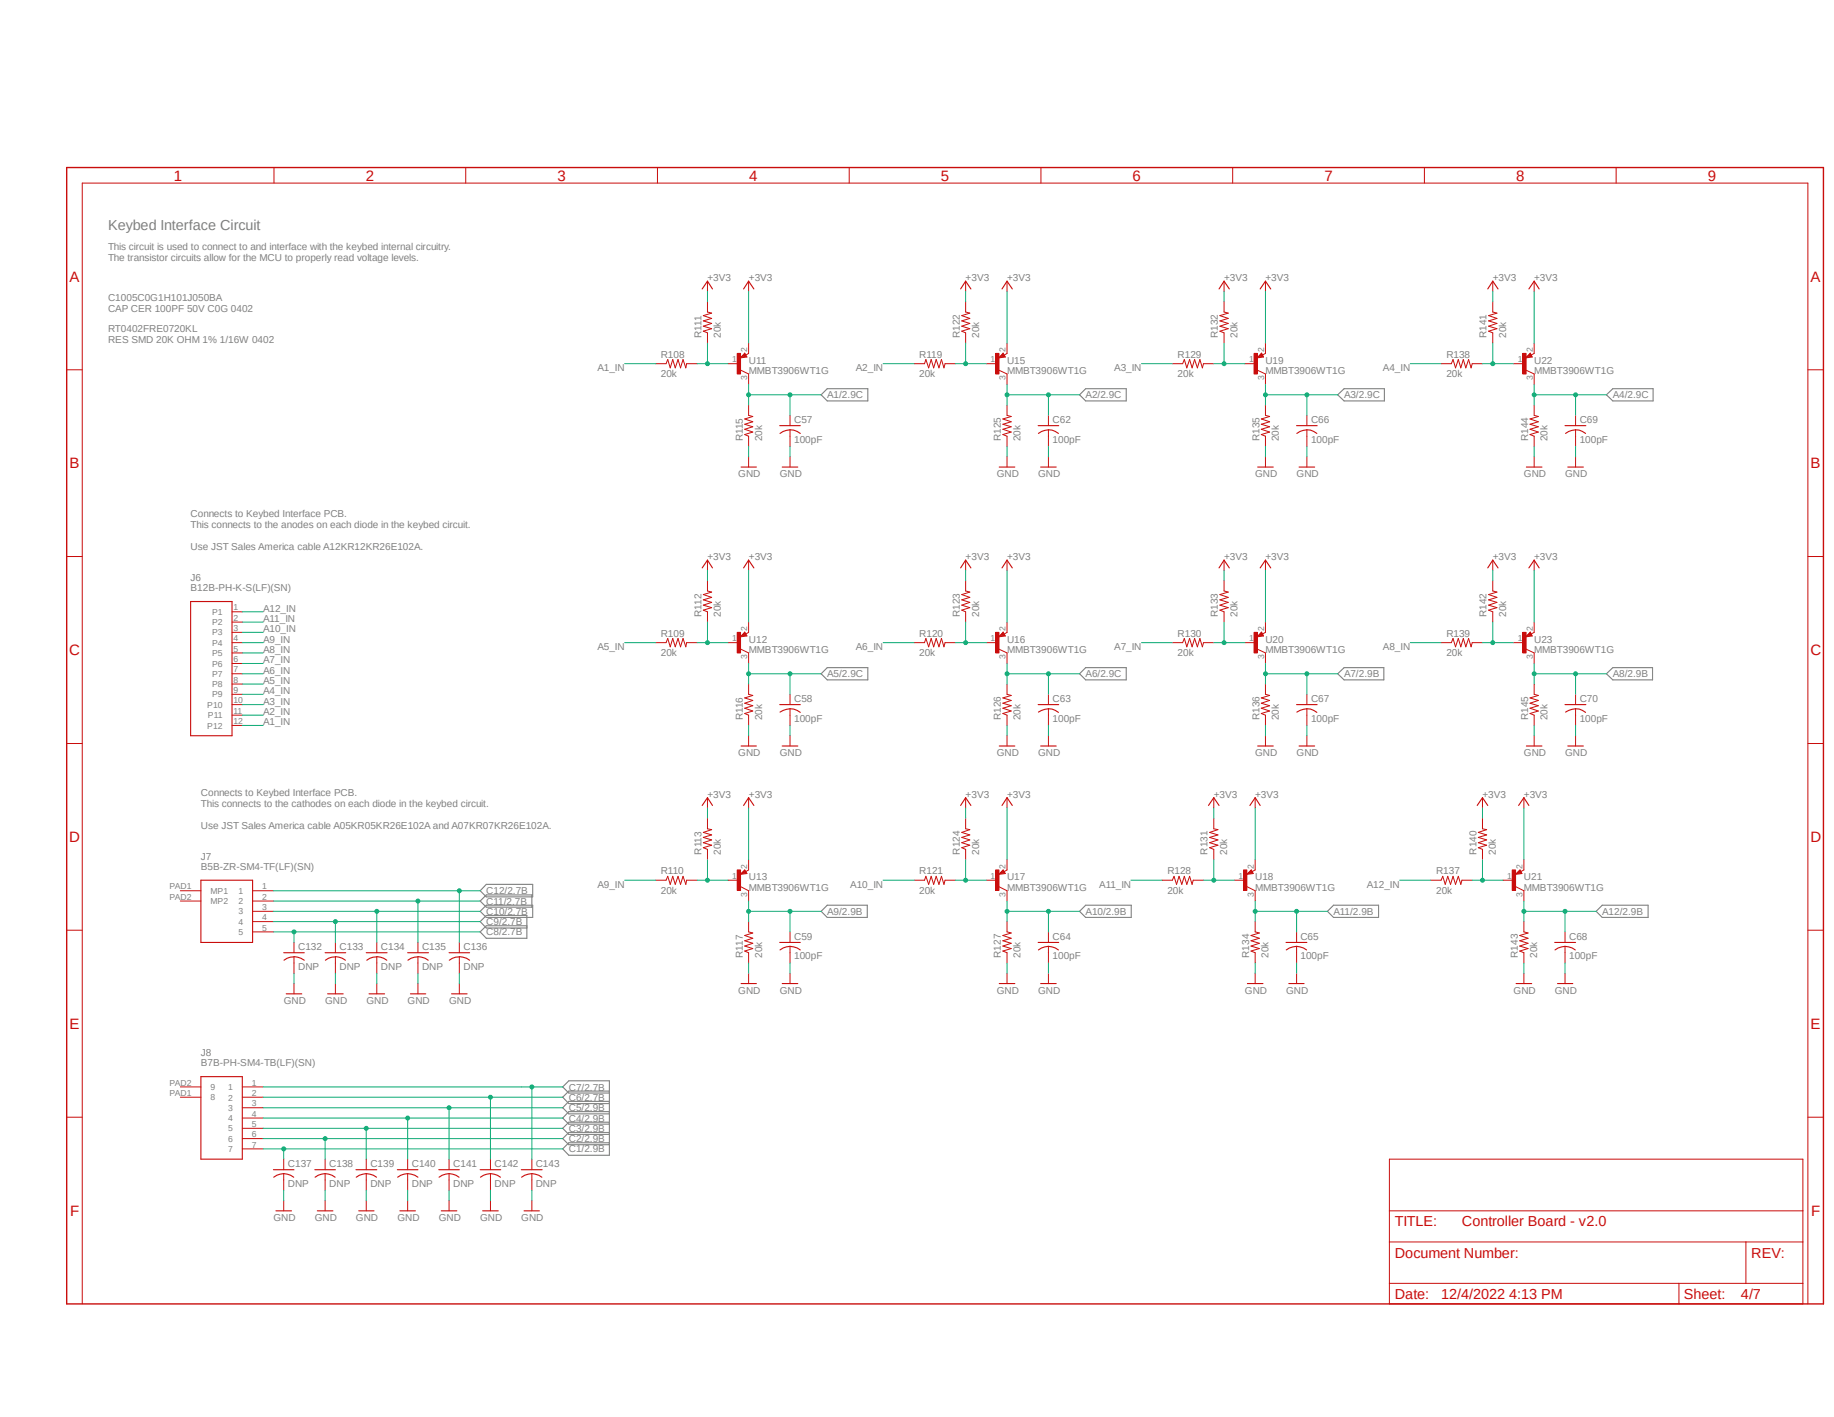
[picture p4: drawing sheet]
<svg xmlns="http://www.w3.org/2000/svg" width="279mm" height="216mm" viewBox="0 0 279 216" stroke-linecap="round" stroke-linejoin="round" font-family="sans-serif">
<path d="M9.8 25.3l268.2 173.8M278 25.3l-268.2 173.8" fill="none" stroke="#fff" stroke-width=".15"/>
<g fill="none" stroke="#808080" stroke-width=".17">
<path d="M125.1 60.2l.9-1h6.2v1.9h-6.2zM164.5 60.2l.9-1h6.2v1.9h-6.2zM203.8 60.2l1-1h6.1v1.9h-6.1zM244.7 60.2l1-1h6.1v1.9h-6.1zM125.1 102.7l.9-1h6.2v1.9h-6.2zM164.5 102.7l.9-1h6.2v1.9h-6.2zM203.8 102.7l1-1h6v1.9h-6zM244.7 102.7l1-1h6.1v1.9h-6.1zM73.2 138.9l.9-1h7.1v1.9h-7.1zM74.1 134.7h7.1v2h-7.1l-.9-1zM74.1 136.4h6.9v1.8h-6.9l-.9-.9zM125.1 138.9l.9-1h6.1v1.9h-6.1z"/>
<path d="M164.5 138.9l.9-1h6.9v1.9h-6.9zM202.2 138.9l1-1h6.8v1.9h-6.8zM243.2 138.9l.9-1h7v1.9h-7zM80.3 141.1h-6.2l-.9 .9 .9 1h6.2v-3.5h-6.2l-.9 .9 .9 1h6.2M92.8 166.5h-6.1l-1-.9 1-.9h6.1v11.3h-6.1l-1-1 1-.9h6.1M92.8 172.6h-6.1l-1 .9 1 .9h6.1M92.8 171h-6.1l-1 .9 1 .9h6.1M92.8 169.4h-6.1l-1 .9 1 1h6.1M92.8 167.8h-6.1l-1 1 1 .9h6.1M92.8 166.2h-6.1l-1 1 1 .9h6.1"/>
</g>
<path d="M10.2 25.5h267.6v173.2h-267.6z" fill="none" stroke="#c90d0c" stroke-width=".21"/>
<g fill="none" stroke="#c90d0c" stroke-width=".15">
<path d="M41.7 25.5v2.4M71 25.5v2.4M100.2 25.5v2.4M129.4 25.5v2.4M158.6 25.5v2.4M187.8 25.5v2.4M217 25.5v2.4M246.2 25.5v2.4M10.2 56.3h2.3M232.5 56.4l1.2 .6M233.1 53.8l.3 .6-.9 .1zM233.7 53.8l-.4 .3"/>
<path d="M275.4 56.3h2.4M10.2 84.8h2.3M275.4 84.8h2.4M10.2 113.3h2.3M275.4 113.3h2.4M10.2 141.7h2.3M275.4 141.7h2.4M10.2 170.2h2.3M211.7 176.6h63v22.1h-63zM275.4 170.2h2.4M12.5 198.7v-170.8h262.9v170.8M211.7 189.2h63"/>
<path d="M211.7 195.5h63M211.7 184.5h63M255.8 195.5v3.2M266 189.2v6.3"/>
</g>
<path d="M233.1 54.2h-.3l.3-.1 .2 .2-.7 .1 .5-.5 .2 .4" fill="none" stroke="#c90d0c" stroke-width=".17"/>
<path d="M232 53.8h.5v3.2h-.5z" fill-rule="evenodd" fill="#c90d0c"/>
<g fill="none" stroke="#c90d0c" stroke-width=".15">
<path d="M112.8 56.4l1.2 .6M113.5 53.8l.3 .6-1 .1zM114 53.8l-.4 .3M219.5 55.4h1.6l.3-.6 .3 1.2 .5-1.2 .3 1.2 .4-1.2 .4 1.2 .4-1.2 .4 1.2 .2-.6h1.5M227.4 46v1.5l.6 .2-1.2 .4 1.2 .4-1.2 .4 1.2 .4-1.2 .4 1.2 .4-1.2 .4 .6 .2v1.6M227.4 42.8v1.6M230.5 55.4h1.7M232 53.8h.5v3.2h-.5zM233.7 42.8v1.6M233.7 52.3v1.5M233.7 57v1.6M233.7 61.7v1.6l.7 .2-1.3 .3 1.3 .5-1.3 .3 1.3 .4-1.3 .4 1.3 .4-1.3 .4 .6 .3v1.5"/>
<path d="M233.7 69.6v1.6M240 63.3v1.6M240 65.5v2.5M240 69.6v1.6M27.5 135.7h3.1M27.5 137.3h3.1M38.5 135.7h3.2M38.5 137.3h3.2M38.5 138.9h3.2M38.5 140.4h3.2M38.5 142h3.2M27.5 165.6h3.1"/>
<path d="M27.5 167.2h3.1M36.9 165.6h3.2M36.9 167.2h3.2M36.9 168.8h3.2M36.9 170.3h3.2M36.9 171.9h3.2M36.9 173.5h3.2M36.9 175h3.2"/>
</g>
<path d="M113.5 54.2h-.3l.3-.1 .1 .2-.7 .1 .6-.5 .2 .4M226.7 44l.7-1.2 .8 1.2M232.9 44l.8-1.2 .8 1.2M232.5 71.2h2.4M238.4 64.9h3.2M238.5 66a2.39 2.39 0 0 1 3.1 0M238.8 71.2h2.4M30.6 134.1h7.9v9.5h-7.9zM30.6 164h6.3v12.6h-6.3z" fill="none" stroke="#c90d0c" stroke-width=".17"/>
<path d="M112.3 53.8h.5v3.2h-.5z" fill-rule="evenodd" fill="#c90d0c"/>
<g fill="none" stroke="#c90d0c" stroke-width=".15">
<path d="M99.9 55.4h1.6l.2-.6 .4 1.2 .4-1.2 .4 1.2 .4-1.2 .4 1.2 .4-1.2 .4 1.2 .1-.6h1.6M107.8 46v1.5l.6 .2-1.3 .4 1.3 .4-1.3 .4 1.3 .4-1.3 .4 1.3 .4-1.3 .4 .7 .2v1.6M107.8 42.8v1.6M110.9 55.4h1.6M112.3 53.8h.5v3.2h-.5zM114 42.8v1.6M114 52.3v1.5M114 57v1.6M152.1 56.4l1.3 .6M152.8 53.8l.4 .6-1 .1zM153.4 53.8l-.4 .3M114 61.7v1.6l.7 .2-1.2 .3 1.2 .5-1.2 .3 1.2 .4-1.2 .4 1.2 .4-1.2 .4 .5 .3v1.5"/>
<path d="M114 69.6v1.6M120.4 63.3v1.6M120.4 65.5v2.5M120.4 69.6v1.6"/>
</g>
<path d="M107 44l.8-1.2 .7 1.2M113.3 44l.7-1.2 .9 1.2M152.8 54.2h-.2l.2-.1 .2 .2-.7 .1 .5-.5 .2 .4M112.9 71.2h2.3M118.8 64.9h3.1M118.8 66a2.44 2.44 0 0 1 3.1 0M119.2 71.2h2.3" fill="none" stroke="#c90d0c" stroke-width=".17"/>
<path d="M151.7 53.8h.5v3.2h-.5z" fill-rule="evenodd" fill="#c90d0c"/>
<g fill="none" stroke="#c90d0c" stroke-width=".15">
<path d="M139.3 55.4h1.5l.3-.6 .4 1.2 .4-1.2 .3 1.2 .4-1.2 .4 1.2 .4-1.2 .4 1.2 .2-.6h1.5M147.1 46v1.5l.6 .2-1.2 .4 1.2 .4-1.2 .4 1.2 .4-1.2 .4 1.2 .4-1.2 .4 .6 .2v1.6M147.1 42.8v1.6M150.3 55.4h1.5M151.7 53.8h.5v3.2h-.5zM153.4 42.8v1.6M153.4 52.3v1.5M153.4 57v1.6M191.5 56.4l1.3 .6M192.2 53.8l.3 .6-1 .1zM192.8 53.8l-.5 .3M153.4 61.7v1.6l.7 .2-1.3 .3 1.3 .5-1.3 .3 1.3 .4-1.3 .4 1.3 .4-1.3 .4 .6 .3v1.5"/>
<path d="M153.4 69.6v1.6M159.7 63.3v1.6M159.7 65.5v2.5M159.7 69.6v1.6"/>
</g>
<path d="M146.3 44l.8-1.2 .8 1.2M152.7 44l.7-1.2 .8 1.2M192.2 54.2h-.3l.3-.1 .1 .2-.6 .1 .5-.5 .2 .4M152.2 71.2h2.4M158.2 64.9h3.1M158.2 66a2.39 2.39 0 0 1 3 0M158.5 71.2h2.4" fill="none" stroke="#c90d0c" stroke-width=".17"/>
<path d="M191.1 53.8h.5v3.2h-.5z" fill-rule="evenodd" fill="#c90d0c"/>
<g fill="none" stroke="#c90d0c" stroke-width=".15">
<path d="M178.6 55.4h1.6l.2-.6 .4 1.2 .4-1.2 .4 1.2 .4-1.2 .4 1.2 .4-1.2 .4 1.2 .1-.6h1.6M186.5 46v1.5l.6 .2-1.3 .4 1.3 .4-1.3 .4 1.3 .4-1.3 .4 1.3 .4-1.3 .4 .7 .2v1.6M186.5 42.8v1.6M189.7 55.4h1.5M191.1 53.8h.5v3.2h-.5zM192.8 42.8v1.6M192.8 52.3v1.5M192.8 57v1.6M192.8 61.7v1.6l.6 .2-1.2 .3 1.2 .5-1.2 .3 1.2 .4-1.2 .4 1.2 .4-1.2 .4 .6 .3v1.5M192.8 69.6v1.6M199.1 63.3v1.6M199.1 65.5v2.5"/>
<path d="M199.1 69.6v1.6M112.8 98.9l1.2 .6M113.5 96.3l.3 .6-1 .1zM114 96.4l-.4 .2"/>
</g>
<path d="M185.7 44l.8-1.2 .8 1.2M192 44l.8-1.2 .8 1.2M191.6 71.2h2.4M197.5 64.9h3.2M197.6 66a2.39 2.39 0 0 1 3 0M197.9 71.2h2.4M113.5 96.7h-.3l.3-.1 .1 .2-.7 .1 .6-.5 .2 .4" fill="none" stroke="#c90d0c" stroke-width=".17"/>
<path d="M112.3 96.4h.5v3.1h-.5z" fill-rule="evenodd" fill="#c90d0c"/>
<g fill="none" stroke="#c90d0c" stroke-width=".15">
<path d="M99.9 97.9h1.6l.2-.6 .4 1.3 .4-1.3 .4 1.3 .4-1.3 .4 1.3 .4-1.3 .4 1.3 .1-.7h1.6M107.8 88.5v1.5l.6 .2-1.3 .4 1.3 .4-1.3 .4 1.3 .4-1.3 .4 1.3 .4-1.3 .4 .7 .2v1.6M107.8 85.3v1.6M110.9 97.9h1.6M112.3 96.4h.5v3.1h-.5zM114 85.3v1.6M114 94.8v1.6M114 99.5v1.6M152.1 98.9l1.3 .6M152.8 96.3l.4 .6-1 .1zM153.4 96.4l-.4 .2M114 104.2v1.6l.7 .2-1.2 .3 1.2 .4-1.2 .4 1.2 .4-1.2 .4 1.2 .4-1.2 .4 .5 .3v1.5"/>
<path d="M114 112.1v1.6M120.4 105.8v1.6M120.4 108v2.5M120.4 112.1v1.6"/>
</g>
<path d="M107 86.5l.8-1.2 .7 1.2M113.3 86.5l.7-1.2 .9 1.2M152.8 96.7h-.2l.2-.1 .2 .2-.7 .1 .5-.5 .2 .4M112.9 113.7h2.3M118.8 107.4h3.1M118.8 108.5a2.52 2.52 0 0 1 3.1 0M119.2 113.7h2.3" fill="none" stroke="#c90d0c" stroke-width=".17"/>
<path d="M151.7 96.4h.5v3.1h-.5z" fill-rule="evenodd" fill="#c90d0c"/>
<g fill="none" stroke="#c90d0c" stroke-width=".15">
<path d="M139.3 97.9h1.5l.3-.6 .4 1.3 .4-1.3 .3 1.3 .4-1.3 .4 1.3 .4-1.3 .4 1.3 .2-.7h1.5M147.1 88.5v1.5l.6 .2-1.2 .4 1.2 .4-1.2 .4 1.2 .4-1.2 .4 1.2 .4-1.2 .4 .6 .2v1.6M147.1 85.3v1.6M150.3 97.9h1.5M151.7 96.4h.5v3.1h-.5zM153.4 85.3v1.6M153.4 94.8v1.6M153.4 99.5v1.6M191.5 98.9l1.3 .6M192.2 96.3l.3 .6-1 .1zM192.8 96.4l-.5 .2M153.4 104.2v1.6l.7 .2-1.3 .3 1.3 .4-1.3 .4 1.3 .4-1.3 .4 1.3 .4-1.3 .4 .6 .3v1.5"/>
<path d="M153.4 112.1v1.6M159.7 105.8v1.6M159.7 108v2.5M159.7 112.1v1.6"/>
</g>
<path d="M146.3 86.5l.8-1.2 .8 1.2M152.7 86.5l.7-1.2 .8 1.2M192.2 96.7h-.3l.3-.1 .1 .2-.6 .1 .5-.5 .2 .4M152.2 113.7h2.4M158.2 107.4h3.1M158.2 108.5a2.46 2.46 0 0 1 3 0M158.5 113.7h2.4" fill="none" stroke="#c90d0c" stroke-width=".17"/>
<path d="M191.1 96.4h.5v3.1h-.5z" fill-rule="evenodd" fill="#c90d0c"/>
<g fill="none" stroke="#c90d0c" stroke-width=".15">
<path d="M178.6 97.9h1.6l.2-.6 .4 1.3 .4-1.3 .4 1.3 .4-1.3 .4 1.3 .4-1.3 .4 1.3 .1-.7h1.6M186.5 88.5v1.5l.6 .2-1.3 .4 1.3 .4-1.3 .4 1.3 .4-1.3 .4 1.3 .4-1.3 .4 .7 .2v1.6M186.5 85.3v1.6M189.7 97.9h1.5M191.1 96.4h.5v3.1h-.5zM192.8 85.3v1.6M192.8 94.8v1.6M192.8 99.5v1.6M232.5 98.9l1.2 .6M233.1 96.3l.3 .6-.9 .1zM233.7 96.4l-.4 .2M192.8 104.2v1.6l.6 .2-1.2 .3 1.2 .4-1.2 .4 1.2 .4-1.2 .4 1.2 .4-1.2 .4 .6 .3v1.5"/>
<path d="M192.8 112.1v1.6M199.1 105.8v1.6M199.1 108v2.5M199.1 112.1v1.6"/>
</g>
<path d="M185.7 86.5l.8-1.2 .8 1.2M192 86.5l.8-1.2 .8 1.2M233.1 96.7h-.3l.3-.1 .2 .2-.7 .1 .5-.5 .2 .4M191.6 113.7h2.4M197.5 107.4h3.2M197.6 108.5a2.46 2.46 0 0 1 3 0M197.9 113.7h2.4" fill="none" stroke="#c90d0c" stroke-width=".17"/>
<path d="M232 96.4h.5v3.1h-.5z" fill-rule="evenodd" fill="#c90d0c"/>
<g fill="none" stroke="#c90d0c" stroke-width=".15">
<path d="M219.5 97.9h1.6l.3-.6 .3 1.3 .5-1.3 .3 1.3 .4-1.3 .4 1.3 .4-1.3 .4 1.3 .2-.7h1.5M227.4 88.5v1.5l.6 .2-1.2 .4 1.2 .4-1.2 .4 1.2 .4-1.2 .4 1.2 .4-1.2 .4 .6 .2v1.6M227.4 85.3v1.6M230.5 97.9h1.7M232 96.4h.5v3.1h-.5zM233.7 85.3v1.6M233.7 94.8v1.6M233.7 99.5v1.6M233.7 104.2v1.6l.7 .2-1.3 .3 1.3 .4-1.3 .4 1.3 .4-1.3 .4 1.3 .4-1.3 .4 .6 .3v1.5M233.7 112.1v1.6M240 105.8v1.6M240 108v2.5"/>
<path d="M240 112.1v1.6M112.8 135.1l1.2 .6M113.5 132.5l.3 .6-1 .1zM114 132.5l-.4 .3"/>
</g>
<path d="M226.7 86.5l.7-1.2 .8 1.2M232.9 86.5l.8-1.2 .8 1.2M232.5 113.7h2.4M238.4 107.4h3.2M238.5 108.5a2.46 2.46 0 0 1 3.1 0M238.8 113.7h2.4M113.5 133h-.3l.3-.2 .1 .2-.7 .1 .6-.5 .2 .4" fill="none" stroke="#c90d0c" stroke-width=".17"/>
<path d="M112.3 132.5h.5v3.2h-.5z" fill-rule="evenodd" fill="#c90d0c"/>
<g fill="none" stroke="#c90d0c" stroke-width=".15">
<path d="M99.9 134.1h1.6l.2-.6 .4 1.2 .4-1.2 .4 1.2 .4-1.2 .4 1.2 .4-1.2 .4 1.2 .1-.6h1.6M107.8 124.7v1.6l.6 .1-1.3 .4 1.3 .4-1.3 .4 1.3 .4-1.3 .4 1.3 .4-1.3 .4 .7 .2v1.6M107.8 121.5v1.6M110.9 134.1h1.6M112.3 132.5h.5v3.2h-.5zM114 121.5v1.6M114 131v1.5M114 135.7v1.6M152.1 135.1l1.3 .6M152.8 132.5l.4 .6-1 .1zM153.4 132.5l-.4 .3M114 140.4v1.6l.7 .2-1.2 .3 1.2 .5-1.2 .3 1.2 .4-1.2 .4 1.2 .4-1.2 .4 .5 .3v1.5"/>
<path d="M114 148.3v1.6M120.4 142v1.6M120.4 144.2v2.5M120.4 148.3v1.6"/>
</g>
<path d="M107 122.7l.8-1.2 .7 1.2M113.3 122.7l.7-1.2 .9 1.2M152.8 133h-.2l.2-.2 .2 .2-.7 .1 .5-.5 .2 .4M112.9 149.9h2.3M118.8 143.6h3.1M118.8 144.7a2.44 2.44 0 0 1 3.1 0M119.2 149.9h2.3" fill="none" stroke="#c90d0c" stroke-width=".17"/>
<path d="M151.7 132.5h.5v3.2h-.5z" fill-rule="evenodd" fill="#c90d0c"/>
<g fill="none" stroke="#c90d0c" stroke-width=".15">
<path d="M139.3 134.1h1.5l.3-.6 .4 1.2 .4-1.2 .3 1.2 .4-1.2 .4 1.2 .4-1.2 .4 1.2 .2-.6h1.5M147.1 124.7v1.6l.6 .1-1.2 .4 1.2 .4-1.2 .4 1.2 .4-1.2 .4 1.2 .4-1.2 .4 .6 .2v1.6M147.1 121.5v1.6M150.3 134.1h1.5M151.7 132.5h.5v3.2h-.5zM153.4 121.5v1.6M153.4 131v1.5M153.4 135.7v1.6M189.9 135.1l1.3 .6M190.6 132.5l.3 .6-1 .1zM191.2 132.5l-.4 .3M153.4 140.4v1.6l.7 .2-1.3 .3 1.3 .5-1.3 .3 1.3 .4-1.3 .4 1.3 .4-1.3 .4 .6 .3v1.5"/>
<path d="M153.4 148.3v1.6M159.7 142v1.6M159.7 144.2v2.5M159.7 148.3v1.6"/>
</g>
<path d="M146.3 122.7l.8-1.2 .8 1.2M152.7 122.7l.7-1.2 .8 1.2M190.6 133h-.3l.3-.2 .2 .2-.7 .1 .5-.5 .2 .4M152.2 149.9h2.4M158.2 143.6h3.1M158.2 144.7a2.39 2.39 0 0 1 3 0M158.5 149.9h2.4" fill="none" stroke="#c90d0c" stroke-width=".17"/>
<path d="M189.4 132.5h.5v3.2h-.5z" fill-rule="evenodd" fill="#c90d0c"/>
<g fill="none" stroke="#c90d0c" stroke-width=".15">
<path d="M177 134.1h1.6l.3-.6 .3 1.2 .4-1.2 .4 1.2 .4-1.2 .4 1.2 .4-1.2 .4 1.2 .2-.6h1.5M184.9 124.7v1.6l.6 .1-1.2 .4 1.2 .4-1.2 .4 1.2 .4-1.2 .4 1.2 .4-1.2 .4 .6 .2v1.6M184.9 121.5v1.6M188 134.1h1.7M189.4 132.5h.5v3.2h-.5zM191.2 121.5v1.6M191.2 131v1.5M191.2 135.7v1.6M230.9 135.1l1.3 .6M231.6 132.5l.3 .6-1 .1zM232.2 132.5l-.5 .3M191.2 140.4v1.6l.7 .2-1.3 .3 1.3 .5-1.3 .3 1.3 .4-1.3 .4 1.3 .4-1.3 .4 .6 .3v1.5"/>
<path d="M191.2 148.3v1.6M197.5 142v1.6M197.5 144.2v2.5M197.5 148.3v1.6"/>
</g>
<path d="M184.1 122.7l.8-1.2 .8 1.2M190.4 122.7l.8-1.2 .8 1.2M231.5 133h-.2l.2-.2 .2 .2-.6 .1 .4-.5 .2 .4M190 149.9h2.4M195.9 143.6h3.2M196 144.7a2.44 2.44 0 0 1 3.1 0M196.3 149.9h2.4" fill="none" stroke="#c90d0c" stroke-width=".17"/>
<path d="M230.4 132.5h.5v3.2h-.5z" fill-rule="evenodd" fill="#c90d0c"/>
<g fill="none" stroke="#c90d0c" stroke-width=".15">
<path d="M35.3 93.2h1.6M35.3 94.8h1.6M35.3 96.4h1.6M35.3 97.9h1.6M35.3 99.5h1.6M35.3 101.1h1.6M35.3 102.7h1.6M35.3 104.2h1.6M35.3 105.8h1.6M35.3 107.4h1.6M35.3 109h1.6M35.3 110.5h1.6"/>
<path d="M218 134.1h1.5l.3-.6 .4 1.2 .4-1.2 .4 1.2 .4-1.2 .3 1.2 .5-1.2 .3 1.2 .2-.6h1.6M225.8 124.7v1.6l.7 .1-1.3 .4 1.3 .4-1.3 .4 1.3 .4-1.3 .4 1.3 .4-1.3 .4 .6 .2v1.6M225.8 121.5v1.6M229 134.1h1.5M230.4 132.5h.5v3.2h-.5zM232.2 121.5v1.6M232.2 131v1.5M232.2 135.7v1.6M44.8 143.6v1.6M44.8 145.8v2.5M44.8 149.9v1.5M51.1 143.6v1.6"/>
<path d="M51.1 145.8v2.5M51.1 149.9v1.5M57.4 143.6v1.6M57.4 145.8v2.5M57.4 149.9v1.5M63.7 143.6v1.6M63.7 145.8v2.5M63.7 149.9v1.5M70 143.6v1.6M70 145.8v2.5M70 149.9v1.5M232.2 140.4v1.6l.6 .2-1.3 .3 1.3 .5-1.3 .3 1.3 .4-1.3 .4 1.3 .4-1.3 .4 .7 .3v1.5"/>
<path d="M232.2 148.3v1.6M238.4 142v1.6M238.4 144.2v2.5M238.4 148.3v1.6M43.2 176.6v1.6M43.2 178.8v2.6M49.5 176.6v1.6M49.5 178.8v2.6M55.8 176.6v1.6M55.8 178.8v2.6M62.1 176.6v1.6M62.1 178.8v2.6"/>
<path d="M68.4 176.6v1.6M68.4 178.8v2.6M74.7 176.6v1.6M74.7 178.8v2.6M81 176.6v1.6M81 178.8v2.6M43.2 182.9v1.6M49.5 182.9v1.6M55.8 182.9v1.6M62.1 182.9v1.6M68.4 182.9v1.6M74.7 182.9v1.6"/>
<path d="M81 182.9v1.6"/>
</g>
<g fill="none" stroke="#c90d0c" stroke-width=".17">
<path d="M29 91.7h6.3v20.4h-6.3zM225 122.7l.8-1.2 .9 1.2M231.4 122.7l.8-1.2 .7 1.2M43.2 145.2h3.2M43.6 151.4h2.4M44.8 145.8l1 .2 .6 .3M44.8 145.8h-.6l-.9 .5M49.5 145.2h3.2M49.9 151.4h2.4M51.1 145.8l1.1 .2 .4 .3M51.1 145.8h-.6l-.9 .5M55.8 145.2h3.2"/>
<path d="M56.2 151.4h2.4M57.4 145.8l1.1 .2 .4 .3M57.4 145.8h-.5l-1 .5M62.1 145.2h3.2M62.5 151.4h2.4M63.7 145.8l1.1 .2 .4 .3M63.7 145.8l-1.1 .2-.5 .3M68.4 145.2h3.1M68.8 151.4h2.4M70 145.8l1.1 .2 .4 .3M70 145.8h-.6l-.9 .5M231 149.9h2.3"/>
<path d="M236.9 143.6h3.1M236.9 144.7a2.44 2.44 0 0 1 3.1 0M237.3 149.9h2.3M41.7 178.2h3.1M41.7 179.4a2.39 2.39 0 0 1 3 0M48 178.2h3.1M48 179.4a2.39 2.39 0 0 1 3.1 0M54.2 178.2h3.2M54.3 179.4a2.44 2.44 0 0 1 3.1 0M60.5 178.2h3.2M60.6 179.4a2.44 2.44 0 0 1 3.1 0M66.8 178.2h3.2"/>
<path d="M66.9 179.4a2.39 2.39 0 0 1 3 0M73.2 178.2h3.1M73.2 179.4a2.39 2.39 0 0 1 3 0M79.4 178.2h3.2M79.5 179.4a2.44 2.44 0 0 1 3 0M42 184.5h2.4M48.3 184.5h2.4M54.7 184.5h2.3M60.9 184.5h2.4M67.2 184.5h2.4M73.5 184.5h2.4M79.8 184.5h2.4"/>
</g>
<g fill="none" stroke="#0dab76" stroke-width=".15">
<path d="M114 68v1.6M120.4 68v1.6M153.4 68v1.6M159.7 68v1.6M192.8 68v1.6M199.1 68v1.6M233.7 68v1.6M240 68v1.6M114 110.5v1.6M120.4 110.5v1.6M153.4 110.5v1.6M159.7 110.5v1.6"/>
<path d="M192.8 110.5v1.6M199.1 110.5v1.6M233.7 110.5v1.6M240 110.5v1.6M44.8 148.3v1.6M51.1 148.3v1.6M57.4 148.3v1.6M63.7 148.3v1.6M70 148.3v1.6M114 146.7v1.6M120.4 146.7v1.6M153.4 146.7v1.6"/>
<path d="M159.7 146.7v1.6M191.2 146.7v1.6M197.5 146.7v1.6M232.2 146.7v1.6M238.4 146.7v1.6M40.1 175h45.6M43.2 175v1.6M43.2 181.4v1.5M49.5 181.4v1.5M55.8 181.4v1.5M62.1 181.4v1.5M68.4 181.4v1.5"/>
<path d="M74.7 181.4v1.5M81 181.4v1.5"/>
</g>
<circle cx="43.2" cy="175" r=".3" fill="#0dab76"/>
<g fill="none" stroke="#0dab76" stroke-width=".15">
<path d="M40.1 173.5h45.6M49.5 173.5v3.1"/>
<circle cx="43.2" cy="175" r=".3"/>
</g>
<circle cx="49.5" cy="173.5" r=".3" fill="#0dab76"/>
<g fill="none" stroke="#0dab76" stroke-width=".15">
<path d="M40.1 171.9h45.6M55.8 171.9v4.7"/>
<circle cx="49.5" cy="173.5" r=".3"/>
</g>
<circle cx="55.8" cy="171.9" r=".3" fill="#0dab76"/>
<g fill="none" stroke="#0dab76" stroke-width=".15">
<path d="M40.1 170.3h45.6M62.1 170.3v6.3"/>
<circle cx="55.8" cy="171.9" r=".3"/>
</g>
<circle cx="62.1" cy="170.3" r=".3" fill="#0dab76"/>
<g fill="none" stroke="#0dab76" stroke-width=".15">
<path d="M40.1 168.8h45.6M68.4 168.8v7.8"/>
<circle cx="62.1" cy="170.3" r=".3"/>
</g>
<circle cx="68.4" cy="168.8" r=".3" fill="#0dab76"/>
<g fill="none" stroke="#0dab76" stroke-width=".15">
<path d="M40.1 167.2h45.6M74.7 167.2v9.4"/>
<circle cx="68.4" cy="168.8" r=".3"/>
</g>
<circle cx="74.7" cy="167.2" r=".3" fill="#0dab76"/>
<g fill="none" stroke="#0dab76" stroke-width=".15">
<path d="M40.1 165.6h45.6M81 165.6v11"/>
<circle cx="74.7" cy="167.2" r=".3"/>
</g>
<circle cx="81" cy="165.6" r=".3" fill="#0dab76"/>
<g fill="none" stroke="#0dab76" stroke-width=".15">
<path d="M41.7 142h31.5M44.8 142v1.6"/>
<circle cx="81" cy="165.6" r=".3"/>
</g>
<circle cx="44.8" cy="142" r=".3" fill="#0dab76"/>
<g fill="none" stroke="#0dab76" stroke-width=".15">
<path d="M41.7 140.4h31.5M51.1 140.4v3.2"/>
<circle cx="44.8" cy="142" r=".3"/>
</g>
<circle cx="51.1" cy="140.4" r=".3" fill="#0dab76"/>
<g fill="none" stroke="#0dab76" stroke-width=".15">
<path d="M41.7 138.9h31.5M57.4 138.9v4.7"/>
<circle cx="51.1" cy="140.4" r=".3"/>
</g>
<circle cx="57.4" cy="138.9" r=".3" fill="#0dab76"/>
<g fill="none" stroke="#0dab76" stroke-width=".15">
<path d="M41.7 137.3h31.5M63.7 137.3v6.3"/>
<circle cx="57.4" cy="138.9" r=".3"/>
</g>
<circle cx="63.7" cy="137.3" r=".3" fill="#0dab76"/>
<g fill="none" stroke="#0dab76" stroke-width=".15">
<path d="M41.7 135.7h31.5M70 135.7v7.9"/>
<circle cx="63.7" cy="137.3" r=".3"/>
</g>
<circle cx="70" cy="135.7" r=".3" fill="#0dab76"/>
<g fill="none" stroke="#0dab76" stroke-width=".15">
<path d="M95.2 55.4h4.7M107.8 44.4v1.6M114 44.4v7.9M134.5 55.4h4.8M147.1 44.4v1.6M153.4 44.4v7.9M173.9 55.4h4.7M186.5 44.4v1.6M192.8 44.4v7.9M214.8 55.4h4.7M225.8 55.4h4.7M227.4 44.4v1.6"/>
<path d="M227.4 52.3v3.1M233.7 44.4v7.9M36.9 97.9h3.2M36.9 99.5h3.2M36.9 96.4h3.2M36.9 94.8h3.2M36.9 93.2h3.2M95.2 97.9h4.7M107.8 86.9v1.6M114 86.9v7.9M134.5 97.9h4.8M147.1 86.9v1.6"/>
<path d="M153.4 86.9v7.9M173.9 97.9h4.7M186.5 86.9v1.6M192.8 86.9v7.9M214.8 97.9h4.7M227.4 86.9v1.6M233.7 86.9v7.9M36.9 110.5h3.2M36.9 109h3.2M36.9 107.4h3.2M36.9 105.8h3.2M36.9 104.2h3.2"/>
<path d="M36.9 102.7h3.2M36.9 101.1h3.2M95.2 134.1h4.7M107.8 123.1v1.6M114 123.1v7.9M134.5 134.1h4.8M147.1 123.1v1.6M153.4 123.1v7.9M172.3 134.1h4.7M184.9 123.1v1.6M191.2 123.1v7.9M213.2 134.1h4.8"/>
<path d="M225.8 123.1v1.6M232.2 123.1v7.9"/>
<circle cx="70" cy="135.7" r=".3"/>
</g>
<circle cx="227.4" cy="55.4" r=".3" fill="#0dab76"/>
<g fill="none" stroke="#0dab76" stroke-width=".15">
<path d="M233.7 58.6v3.1M233.7 60.2h6.3"/>
<circle cx="227.4" cy="55.4" r=".3"/>
</g>
<circle cx="233.7" cy="60.2" r=".3" fill="#0dab76"/>
<g fill="none" stroke="#0dab76" stroke-width=".15">
<path d="M244.7 60.2h-4.7v3.1"/>
<circle cx="233.7" cy="60.2" r=".3"/>
</g>
<circle cx="240" cy="60.2" r=".3" fill="#0dab76"/>
<g fill="none" stroke="#0dab76" stroke-width=".15">
<path d="M106.2 55.4h4.7M107.8 52.3v3.1"/>
<circle cx="240" cy="60.2" r=".3"/>
</g>
<circle cx="107.8" cy="55.4" r=".3" fill="#0dab76"/>
<g fill="none" stroke="#0dab76" stroke-width=".15">
<path d="M114 58.6v3.1M114 60.2h6.4"/>
<circle cx="107.8" cy="55.4" r=".3"/>
</g>
<circle cx="114" cy="60.2" r=".3" fill="#0dab76"/>
<g fill="none" stroke="#0dab76" stroke-width=".15">
<path d="M125.1 60.2h-4.7v3.1"/>
<circle cx="114" cy="60.2" r=".3"/>
</g>
<circle cx="120.4" cy="60.2" r=".3" fill="#0dab76"/>
<g fill="none" stroke="#0dab76" stroke-width=".15">
<path d="M145.5 55.4h4.8M147.1 52.3v3.1"/>
<circle cx="120.4" cy="60.2" r=".3"/>
</g>
<circle cx="147.1" cy="55.4" r=".3" fill="#0dab76"/>
<g fill="none" stroke="#0dab76" stroke-width=".15">
<path d="M153.4 58.6v3.1M153.4 60.2h6.3"/>
<circle cx="147.1" cy="55.4" r=".3"/>
</g>
<circle cx="153.4" cy="60.2" r=".3" fill="#0dab76"/>
<g fill="none" stroke="#0dab76" stroke-width=".15">
<path d="M164.5 60.2h-4.8v3.1"/>
<circle cx="153.4" cy="60.2" r=".3"/>
</g>
<circle cx="159.7" cy="60.2" r=".3" fill="#0dab76"/>
<g fill="none" stroke="#0dab76" stroke-width=".15">
<path d="M184.9 55.4h4.8M186.5 52.3v3.1"/>
<circle cx="159.7" cy="60.2" r=".3"/>
</g>
<circle cx="186.5" cy="55.4" r=".3" fill="#0dab76"/>
<g fill="none" stroke="#0dab76" stroke-width=".15">
<path d="M192.8 58.6v3.1M192.8 60.2h6.3"/>
<circle cx="186.5" cy="55.4" r=".3"/>
</g>
<circle cx="192.8" cy="60.2" r=".3" fill="#0dab76"/>
<g fill="none" stroke="#0dab76" stroke-width=".15">
<path d="M203.8 60.2h-4.7v3.1"/>
<circle cx="192.8" cy="60.2" r=".3"/>
</g>
<circle cx="199.1" cy="60.2" r=".3" fill="#0dab76"/>
<g fill="none" stroke="#0dab76" stroke-width=".15">
<path d="M106.2 97.9h4.7M107.8 94.8v3.1"/>
<circle cx="199.1" cy="60.2" r=".3"/>
</g>
<circle cx="107.8" cy="97.9" r=".3" fill="#0dab76"/>
<g fill="none" stroke="#0dab76" stroke-width=".15">
<path d="M114 101.1v3.1M114 102.7h6.4"/>
<circle cx="107.8" cy="97.9" r=".3"/>
</g>
<circle cx="114" cy="102.7" r=".3" fill="#0dab76"/>
<g fill="none" stroke="#0dab76" stroke-width=".15">
<path d="M125.1 102.7h-4.7v3.1"/>
<circle cx="114" cy="102.7" r=".3"/>
</g>
<circle cx="120.4" cy="102.7" r=".3" fill="#0dab76"/>
<g fill="none" stroke="#0dab76" stroke-width=".15">
<path d="M145.5 97.9h4.8M147.1 94.8v3.1"/>
<circle cx="120.4" cy="102.7" r=".3"/>
</g>
<circle cx="147.1" cy="97.9" r=".3" fill="#0dab76"/>
<g fill="none" stroke="#0dab76" stroke-width=".15">
<path d="M153.4 101.1v3.1M153.4 102.7h6.3"/>
<circle cx="147.1" cy="97.9" r=".3"/>
</g>
<circle cx="153.4" cy="102.7" r=".3" fill="#0dab76"/>
<g fill="none" stroke="#0dab76" stroke-width=".15">
<path d="M164.5 102.7h-4.8v3.1"/>
<circle cx="153.4" cy="102.7" r=".3"/>
</g>
<circle cx="159.7" cy="102.7" r=".3" fill="#0dab76"/>
<g fill="none" stroke="#0dab76" stroke-width=".15">
<path d="M184.9 97.9h4.8M186.5 94.8v3.1"/>
<circle cx="159.7" cy="102.7" r=".3"/>
</g>
<circle cx="186.5" cy="97.9" r=".3" fill="#0dab76"/>
<g fill="none" stroke="#0dab76" stroke-width=".15">
<path d="M192.8 101.1v3.1M192.8 102.7h6.3"/>
<circle cx="186.5" cy="97.9" r=".3"/>
</g>
<circle cx="192.8" cy="102.7" r=".3" fill="#0dab76"/>
<g fill="none" stroke="#0dab76" stroke-width=".15">
<path d="M203.8 102.7h-4.7v3.1"/>
<circle cx="192.8" cy="102.7" r=".3"/>
</g>
<circle cx="199.1" cy="102.7" r=".3" fill="#0dab76"/>
<g fill="none" stroke="#0dab76" stroke-width=".15">
<path d="M225.8 97.9h4.7M227.4 94.8v3.1"/>
<circle cx="199.1" cy="102.7" r=".3"/>
</g>
<circle cx="227.4" cy="97.9" r=".3" fill="#0dab76"/>
<g fill="none" stroke="#0dab76" stroke-width=".15">
<path d="M233.7 101.1v3.1M233.7 102.7h6.3"/>
<circle cx="227.4" cy="97.9" r=".3"/>
</g>
<circle cx="233.7" cy="102.7" r=".3" fill="#0dab76"/>
<g fill="none" stroke="#0dab76" stroke-width=".15">
<path d="M244.7 102.7h-4.7v3.1"/>
<circle cx="233.7" cy="102.7" r=".3"/>
</g>
<circle cx="240" cy="102.7" r=".3" fill="#0dab76"/>
<g fill="none" stroke="#0dab76" stroke-width=".15">
<path d="M106.2 134.1h4.7M107.8 131v3.1"/>
<circle cx="240" cy="102.7" r=".3"/>
</g>
<circle cx="107.8" cy="134.1" r=".3" fill="#0dab76"/>
<g fill="none" stroke="#0dab76" stroke-width=".15">
<path d="M114 137.3v3.1M114 138.9h6.4"/>
<circle cx="107.8" cy="134.1" r=".3"/>
</g>
<circle cx="114" cy="138.9" r=".3" fill="#0dab76"/>
<g fill="none" stroke="#0dab76" stroke-width=".15">
<path d="M125.1 138.9h-4.7v3.1"/>
<circle cx="114" cy="138.9" r=".3"/>
</g>
<circle cx="120.4" cy="138.9" r=".3" fill="#0dab76"/>
<g fill="none" stroke="#0dab76" stroke-width=".15">
<path d="M145.5 134.1h4.8M147.1 131v3.1"/>
<circle cx="120.4" cy="138.9" r=".3"/>
</g>
<circle cx="147.1" cy="134.1" r=".3" fill="#0dab76"/>
<g fill="none" stroke="#0dab76" stroke-width=".15">
<path d="M153.4 137.3v3.1M153.4 138.9h6.3"/>
<circle cx="147.1" cy="134.1" r=".3"/>
</g>
<circle cx="153.4" cy="138.9" r=".3" fill="#0dab76"/>
<g fill="none" stroke="#0dab76" stroke-width=".15">
<path d="M164.5 138.9h-4.8v3.1"/>
<circle cx="153.4" cy="138.9" r=".3"/>
</g>
<circle cx="159.7" cy="138.9" r=".3" fill="#0dab76"/>
<g fill="none" stroke="#0dab76" stroke-width=".15">
<path d="M183.3 134.1h4.7M184.9 131v3.1"/>
<circle cx="159.7" cy="138.9" r=".3"/>
</g>
<circle cx="184.9" cy="134.1" r=".3" fill="#0dab76"/>
<g fill="none" stroke="#0dab76" stroke-width=".15">
<path d="M191.2 137.3v3.1M191.2 138.9h6.3"/>
<circle cx="184.9" cy="134.1" r=".3"/>
</g>
<circle cx="191.2" cy="138.9" r=".3" fill="#0dab76"/>
<g fill="none" stroke="#0dab76" stroke-width=".15">
<path d="M202.2 138.9h-4.7v3.1"/>
<circle cx="191.2" cy="138.9" r=".3"/>
</g>
<circle cx="197.5" cy="138.9" r=".3" fill="#0dab76"/>
<g fill="none" stroke="#0dab76" stroke-width=".15">
<path d="M224.3 134.1h4.7M225.8 131v3.1"/>
<circle cx="197.5" cy="138.9" r=".3"/>
</g>
<circle cx="225.8" cy="134.1" r=".3" fill="#0dab76"/>
<g fill="none" stroke="#0dab76" stroke-width=".15">
<path d="M232.2 137.3v3.1M232.2 138.9h6.2"/>
<circle cx="225.8" cy="134.1" r=".3"/>
</g>
<circle cx="232.2" cy="138.9" r=".3" fill="#0dab76"/>
<g fill="none" stroke="#0dab76" stroke-width=".15">
<path d="M243.2 138.9h-4.8v3.1"/>
<circle cx="232.2" cy="138.9" r=".3"/>
</g>
<circle cx="238.4" cy="138.9" r=".3" fill="#0dab76"/>
<circle cx="238.4" cy="138.9" r=".3" fill="none" stroke="#0dab76" stroke-width=".15"/>
<g font-size="2.3" fill="#c90d0c">
<text x="26.5" y="27.5">1</text>
<text x="55.7" y="27.5">2</text>
<text x="84.9" y="27.5">3</text>
<text x="114.1" y="27.5">4</text>
<text x="143.3" y="27.5">5</text>
<text x="172.5" y="27.5">6</text>
<text x="201.8" y="27.5">7</text>
<text x="231" y="27.5">8</text>
<text x="260.2" y="27.5">9</text>
<text x="10.6" y="42.9">A</text>
<text x="275.8" y="42.9">A</text>
<text x="10.6" y="71.4">B</text>
<text x="275.8" y="71.4">B</text>
<text x="10.5" y="99.9">C</text>
<text x="275.8" y="99.9">C</text>
<text x="10.5" y="128.3">D</text>
<text x="275.8" y="128.3">D</text>
<text x="10.6" y="156.8">E</text>
<text x="275.8" y="156.8">E</text>
<text x="10.7" y="185.2">F</text>
<text x="275.9" y="185.2">F</text>
</g>
<text font-size="2.2" fill="#808080" x="16.5" y="35">Keybed Interface Circuit</text>
<g font-size="2.2" fill="#c90d0c">
<text x="212.5" y="186.9">TITLE:</text>
<text x="212.5" y="191.6">Document Number:</text>
<text x="222.7" y="186.9">Controller Board - v2.0</text>
<text x="266.8" y="191.6">REV:</text>
<text x="212.5" y="197.9">Date:</text>
<text x="219.5" y="197.9">12/4/2022 4:13 PM</text>
<text x="256.5" y="197.9">Sheet:</text>
<text x="265.2" y="197.9">4/7</text>
</g>
<g font-size="1.5" fill="#808080">
<text x="16.5" y="38.1">This circuit is used to connect to and interface with the keybed internal circuitry.</text>
<text x="16.5" y="39.7">The transistor circuits allow for the MCU to properly read voltage levels.</text>
<text x="16.5" y="45.9">C1005C0G1H101J050BA</text>
<text x="16.5" y="47.5">CAP CER 100PF 50V C0G 0402</text>
<text x="107.8" y="42.8">+3V3</text>
<text x="114.1" y="42.8">+3V3</text>
<text x="147.1" y="42.8">+3V3</text>
<text x="153.4" y="42.8">+3V3</text>
<text x="186.5" y="42.8">+3V3</text>
<text x="192.8" y="42.8">+3V3</text>
<text x="227.4" y="42.8">+3V3</text>
<text x="233.7" y="42.8">+3V3</text>
<text x="16.5" y="50.6">RT0402FRE0720KL</text>
<text x="16.5" y="52.3">RES SMD 20K OHM 1% 1/16W 0402</text>
<text x="106.8" y="51.5" transform="rotate(-90 106.8 51.5)">R111</text>
<text x="109.8" y="51.5" transform="rotate(-90 109.8 51.5)">20k</text>
<text x="146.2" y="51.5" transform="rotate(-90 146.2 51.5)">R122</text>
<text x="149.2" y="51.5" transform="rotate(-90 149.2 51.5)">20k</text>
<text x="185.5" y="51.5" transform="rotate(-90 185.5 51.5)">R132</text>
<text x="188.6" y="51.5" transform="rotate(-90 188.6 51.5)">20k</text>
<text x="226.5" y="51.5" transform="rotate(-90 226.5 51.5)">R141</text>
<text x="229.4" y="51.5" transform="rotate(-90 229.4 51.5)">20k</text>
<text x="91" y="56.5">A1_IN</text>
<text x="100.7" y="57.5">20k</text>
<text x="100.7" y="54.5">R108</text>
<text x="114.1" y="57">MMBT3906WT1G</text>
<text x="114.1" y="55.4">U11</text>
<text x="130.4" y="56.5">A2_IN</text>
<text x="140" y="57.5">20k</text>
<text x="140" y="54.5">R119</text>
<text x="153.4" y="57">MMBT3906WT1G</text>
<text x="153.4" y="55.4">U15</text>
<text x="169.8" y="56.5">A3_IN</text>
<text x="179.4" y="57.5">20k</text>
<text x="179.4" y="54.5">R129</text>
<text x="192.8" y="57">MMBT3906WT1G</text>
<text x="192.8" y="55.4">U19</text>
<text x="210.7" y="56.5">A4_IN</text>
<text x="220.3" y="57.5">20k</text>
<text x="220.3" y="54.5">R138</text>
<text x="233.7" y="57">MMBT3906WT1G</text>
<text x="233.7" y="55.4">U22</text>
<text x="121" y="64.5">C57</text>
<text x="126" y="60.7">A1/2.9C</text>
<text x="160.4" y="64.5">C62</text>
<text x="165.4" y="60.7">A2/2.9C</text>
<text x="199.7" y="64.5">C66</text>
<text x="204.8" y="60.7">A3/2.9C</text>
<text x="240.7" y="64.5">C69</text>
<text x="245.7" y="60.7">A4/2.9C</text>
<text x="113.2" y="67.2" transform="rotate(-90 113.2 67.2)">R115</text>
<text x="116.1" y="67.2" transform="rotate(-90 116.1 67.2)">20k</text>
<text x="121" y="67.5">100pF</text>
<text x="152.5" y="67.2" transform="rotate(-90 152.5 67.2)">R125</text>
<text x="155.5" y="67.2" transform="rotate(-90 155.5 67.2)">20k</text>
<text x="160.4" y="67.5">100pF</text>
<text x="191.9" y="67.2" transform="rotate(-90 191.9 67.2)">R135</text>
<text x="194.8" y="67.2" transform="rotate(-90 194.8 67.2)">20k</text>
<text x="199.7" y="67.5">100pF</text>
<text x="232.8" y="67.2" transform="rotate(-90 232.8 67.2)">R144</text>
<text x="235.8" y="67.2" transform="rotate(-90 235.8 67.2)">20k</text>
<text x="240.7" y="67.5">100pF</text>
<text x="112.5" y="72.7">GND</text>
<text x="118.8" y="72.7">GND</text>
<text x="151.8" y="72.7">GND</text>
<text x="158.2" y="72.7">GND</text>
<text x="191.2" y="72.7">GND</text>
<text x="197.5" y="72.7">GND</text>
<text x="232.2" y="72.7">GND</text>
<text x="238.4" y="72.7">GND</text>
<text x="29" y="78.8">Connects to Keybed Interface PCB.</text>
<text x="29" y="80.5">This connects to the anodes on each diode in the keybed circuit.</text>
<text x="29" y="83.8">Use JST Sales America cable A12KR12KR26E102A.</text>
<text x="29" y="88.5">J6</text>
<text x="107.8" y="85.3">+3V3</text>
<text x="114.1" y="85.3">+3V3</text>
<text x="147.1" y="85.3">+3V3</text>
<text x="153.4" y="85.3">+3V3</text>
<text x="186.5" y="85.3">+3V3</text>
<text x="192.8" y="85.3">+3V3</text>
<text x="227.4" y="85.3">+3V3</text>
<text x="233.7" y="85.3">+3V3</text>
<text x="29" y="90">B12B-PH-K-S(LF)(SN)</text>
<text x="40.1" y="94.8">A11_IN</text>
<text x="40.1" y="93.2">A12_IN</text>
<text x="106.8" y="94" transform="rotate(-90 106.8 94)">R112</text>
<text x="109.8" y="94" transform="rotate(-90 109.8 94)">20k</text>
<text x="146.2" y="94" transform="rotate(-90 146.2 94)">R123</text>
<text x="149.2" y="94" transform="rotate(-90 149.2 94)">20k</text>
<text x="185.5" y="94" transform="rotate(-90 185.5 94)">R133</text>
<text x="188.6" y="94" transform="rotate(-90 188.6 94)">20k</text>
<text x="226.5" y="94" transform="rotate(-90 226.5 94)">R142</text>
<text x="229.4" y="94" transform="rotate(-90 229.4 94)">20k</text>
<text x="40.1" y="101.1">A7_IN</text>
<text x="40.1" y="99.5">A8_IN</text>
<text x="40.1" y="97.9">A9_IN</text>
<text x="40.1" y="96.3">A10_IN</text>
<text x="91" y="99">A5_IN</text>
<text x="100.7" y="100">20k</text>
<text x="100.7" y="97">R109</text>
<text x="114.1" y="99.5">MMBT3906WT1G</text>
<text x="114.1" y="97.9">U12</text>
<text x="130.4" y="99">A6_IN</text>
<text x="140" y="100">20k</text>
<text x="140" y="97">R120</text>
<text x="153.4" y="99.5">MMBT3906WT1G</text>
<text x="153.4" y="97.9">U16</text>
<text x="169.8" y="99">A7_IN</text>
<text x="179.4" y="100">20k</text>
<text x="179.4" y="97">R130</text>
<text x="192.8" y="99.5">MMBT3906WT1G</text>
<text x="192.8" y="97.9">U20</text>
<text x="210.7" y="99">A8_IN</text>
<text x="220.3" y="100">20k</text>
<text x="220.3" y="97">R139</text>
<text x="233.7" y="99.5">MMBT3906WT1G</text>
<text x="233.7" y="97.9">U23</text>
<text x="40.1" y="107.4">A3_IN</text>
<text x="40.1" y="105.8">A4_IN</text>
<text x="40.1" y="104.2">A5_IN</text>
<text x="40.1" y="102.7">A6_IN</text>
<text x="121" y="107">C58</text>
<text x="126" y="103.2">A5/2.9C</text>
<text x="160.4" y="107">C63</text>
<text x="165.4" y="103.2">A6/2.9C</text>
<text x="199.7" y="107">C67</text>
<text x="204.8" y="103.2">A7/2.9B</text>
<text x="240.7" y="107">C70</text>
<text x="245.7" y="103.2">A8/2.9B</text>
<text x="40.1" y="110.5">A1_IN</text>
<text x="40.1" y="109">A2_IN</text>
<text x="113.2" y="109.7" transform="rotate(-90 113.2 109.7)">R116</text>
<text x="116.1" y="109.7" transform="rotate(-90 116.1 109.7)">20k</text>
<text x="121" y="110">100pF</text>
<text x="152.5" y="109.7" transform="rotate(-90 152.5 109.7)">R126</text>
<text x="155.5" y="109.7" transform="rotate(-90 155.5 109.7)">20k</text>
<text x="160.4" y="110">100pF</text>
<text x="191.9" y="109.7" transform="rotate(-90 191.9 109.7)">R136</text>
<text x="194.8" y="109.7" transform="rotate(-90 194.8 109.7)">20k</text>
<text x="199.7" y="110">100pF</text>
<text x="232.8" y="109.7" transform="rotate(-90 232.8 109.7)">R145</text>
<text x="235.8" y="109.7" transform="rotate(-90 235.8 109.7)">20k</text>
<text x="240.7" y="110">100pF</text>
<text x="112.5" y="115.2">GND</text>
<text x="118.8" y="115.2">GND</text>
<text x="151.8" y="115.2">GND</text>
<text x="158.2" y="115.2">GND</text>
<text x="191.2" y="115.2">GND</text>
<text x="197.5" y="115.2">GND</text>
<text x="232.2" y="115.2">GND</text>
<text x="238.4" y="115.2">GND</text>
<text x="30.6" y="121.3">Connects to Keybed Interface PCB.</text>
<text x="30.6" y="123">This connects to the cathodes on each diode in the keybed circuit.</text>
<text x="107.8" y="121.5">+3V3</text>
<text x="114.1" y="121.5">+3V3</text>
<text x="147.1" y="121.5">+3V3</text>
<text x="153.4" y="121.5">+3V3</text>
<text x="184.9" y="121.5">+3V3</text>
<text x="191.2" y="121.5">+3V3</text>
<text x="225.8" y="121.5">+3V3</text>
<text x="232.2" y="121.5">+3V3</text>
<text x="30.6" y="126.3">Use JST Sales America cable A05KR05KR26E102A and A07KR07KR26E102A.</text>
<text x="30.6" y="131">J7</text>
<text x="106.8" y="130.2" transform="rotate(-90 106.8 130.2)">R113</text>
<text x="109.8" y="130.2" transform="rotate(-90 109.8 130.2)">20k</text>
<text x="146.2" y="130.2" transform="rotate(-90 146.2 130.2)">R124</text>
<text x="149.2" y="130.2" transform="rotate(-90 149.2 130.2)">20k</text>
<text x="184" y="130.2" transform="rotate(-90 184 130.2)">R131</text>
<text x="186.9" y="130.2" transform="rotate(-90 186.9 130.2)">20k</text>
<text x="224.9" y="130.2" transform="rotate(-90 224.9 130.2)">R140</text>
<text x="227.9" y="130.2" transform="rotate(-90 227.9 130.2)">20k</text>
<text x="30.6" y="132.5">B5B-ZR-SM4-TF(LF)(SN)</text>
<text x="74.1" y="137.8">C11/2.7B</text>
<text x="74.1" y="136.3">C12/2.7B</text>
<text x="91" y="135.3">A9_IN</text>
<text x="100.7" y="136.2">20k</text>
<text x="100.7" y="133.2">R110</text>
<text x="114.1" y="135.7">MMBT3906WT1G</text>
<text x="114.1" y="134.2">U13</text>
<text x="129.5" y="135.3">A10_IN</text>
<text x="140" y="136.2">20k</text>
<text x="140" y="133.2">R121</text>
<text x="153.4" y="135.7">MMBT3906WT1G</text>
<text x="153.4" y="134.2">U17</text>
<text x="167.5" y="135.3">A11_IN</text>
<text x="177.8" y="136.2">20k</text>
<text x="177.8" y="133.2">R128</text>
<text x="191.2" y="135.7">MMBT3906WT1G</text>
<text x="191.2" y="134.2">U18</text>
<text x="208.2" y="135.3">A12_IN</text>
<text x="218.8" y="136.2">20k</text>
<text x="218.8" y="133.2">R137</text>
<text x="232.2" y="135.7">MMBT3906WT1G</text>
<text x="232.2" y="134.2">U21</text>
<text x="74.1" y="142.5">C8/2.7B</text>
<text x="74.1" y="141">C9/2.7B</text>
<text x="74.1" y="139.4">C10/2.7B</text>
<text x="121" y="143.2">C59</text>
<text x="126" y="139.4">A9/2.9B</text>
<text x="160.4" y="143.2">C64</text>
<text x="165.4" y="139.4">A10/2.9B</text>
<text x="198.1" y="143.2">C65</text>
<text x="203.2" y="139.4">A11/2.9B</text>
<text x="239.1" y="143.2">C68</text>
<text x="244.1" y="139.4">A12/2.9B</text>
<text x="45.4" y="147.7">DNP</text>
<text x="45.4" y="144.8">C132</text>
<text x="51.7" y="147.7">DNP</text>
<text x="51.7" y="144.8">C133</text>
<text x="58" y="147.7">DNP</text>
<text x="58" y="144.8">C134</text>
<text x="64.3" y="147.7">DNP</text>
<text x="64.3" y="144.8">C135</text>
<text x="70.6" y="147.7">DNP</text>
<text x="70.6" y="144.8">C136</text>
<text x="113.2" y="145.9" transform="rotate(-90 113.2 145.9)">R117</text>
<text x="116.1" y="145.9" transform="rotate(-90 116.1 145.9)">20k</text>
<text x="121" y="146.2">100pF</text>
<text x="152.5" y="145.9" transform="rotate(-90 152.5 145.9)">R127</text>
<text x="155.5" y="145.9" transform="rotate(-90 155.5 145.9)">20k</text>
<text x="160.4" y="146.2">100pF</text>
<text x="190.3" y="145.9" transform="rotate(-90 190.3 145.9)">R134</text>
<text x="193.3" y="145.9" transform="rotate(-90 193.3 145.9)">20k</text>
<text x="198.1" y="146.2">100pF</text>
<text x="231.2" y="145.9" transform="rotate(-90 231.2 145.9)">R143</text>
<text x="234.2" y="145.9" transform="rotate(-90 234.2 145.9)">20k</text>
<text x="239.1" y="146.2">100pF</text>
<text x="43.2" y="153">GND</text>
<text x="49.5" y="153">GND</text>
<text x="55.8" y="153">GND</text>
<text x="62.1" y="153">GND</text>
<text x="68.4" y="153">GND</text>
<text x="112.5" y="151.5">GND</text>
<text x="118.8" y="151.5">GND</text>
<text x="151.8" y="151.5">GND</text>
<text x="158.2" y="151.5">GND</text>
<text x="189.7" y="151.5">GND</text>
<text x="195.9" y="151.5">GND</text>
<text x="230.6" y="151.5">GND</text>
<text x="236.9" y="151.5">GND</text>
<text x="30.6" y="160.9">J8</text>
<text x="30.6" y="162.5">B7B-PH-SM4-TB(LF)(SN)</text>
<text x="86.7" y="167.7">C6/2.7B</text>
<text x="86.7" y="166.2">C7/2.7B</text>
<text x="86.7" y="172.5">C3/2.9B</text>
<text x="86.7" y="170.9">C4/2.9B</text>
<text x="86.7" y="169.3">C5/2.9B</text>
<text x="43.9" y="177.8">C137</text>
<text x="50.2" y="177.8">C138</text>
<text x="56.4" y="177.8">C139</text>
<text x="62.7" y="177.8">C140</text>
<text x="69" y="177.8">C141</text>
<text x="75.4" y="177.8">C142</text>
<text x="81.6" y="177.8">C143</text>
<text x="86.7" y="175.6">C1/2.9B</text>
<text x="86.7" y="174">C2/2.9B</text>
<text x="43.9" y="180.8">DNP</text>
<text x="50.2" y="180.8">DNP</text>
<text x="56.4" y="180.8">DNP</text>
<text x="62.7" y="180.8">DNP</text>
<text x="69" y="180.8">DNP</text>
<text x="75.4" y="180.8">DNP</text>
<text x="81.6" y="180.8">DNP</text>
<text x="41.7" y="186.1">GND</text>
<text x="48" y="186.1">GND</text>
<text x="54.2" y="186.1">GND</text>
<text x="60.5" y="186.1">GND</text>
<text x="66.8" y="186.1">GND</text>
<text x="73.2" y="186.1">GND</text>
<text x="79.4" y="186.1">GND</text>
</g>
<g font-size="1.3" fill="#808080">
<text x="113.8" y="53.6" transform="rotate(-90 113.8 53.6)">2</text>
<text x="153.2" y="53.6" transform="rotate(-90 153.2 53.6)">2</text>
<text x="192.6" y="53.6" transform="rotate(-90 192.6 53.6)">2</text>
<text x="233.5" y="53.6" transform="rotate(-90 233.5 53.6)">2</text>
<text x="111.6" y="55.2">1</text>
<text x="113.8" y="58" transform="rotate(-90 113.8 58)">3</text>
<text x="150.9" y="55.2">1</text>
<text x="153.2" y="58" transform="rotate(-90 153.2 58)">3</text>
<text x="190.3" y="55.2">1</text>
<text x="192.6" y="58" transform="rotate(-90 192.6 58)">3</text>
<text x="231.2" y="55.2">1</text>
<text x="233.5" y="58" transform="rotate(-90 233.5 58)">3</text>
<text x="32.3" y="93.7">P1</text>
<text x="32.3" y="95.3">P2</text>
<text x="35.6" y="93">1</text>
<text x="35.6" y="94.6">2</text>
<text x="32.3" y="96.8">P3</text>
<text x="32.3" y="98.4">P4</text>
<text x="32.3" y="100">P5</text>
<text x="32.3" y="101.6">P6</text>
<text x="35.6" y="96.1">3</text>
<text x="35.6" y="97.7">4</text>
<text x="35.6" y="99.3">5</text>
<text x="35.6" y="100.8">6</text>
<text x="111.6" y="97.7">1</text>
<text x="113.8" y="100.5" transform="rotate(-90 113.8 100.5)">3</text>
<text x="113.8" y="96.1" transform="rotate(-90 113.8 96.1)">2</text>
<text x="150.9" y="97.7">1</text>
<text x="153.2" y="100.5" transform="rotate(-90 153.2 100.5)">3</text>
<text x="153.2" y="96.1" transform="rotate(-90 153.2 96.1)">2</text>
<text x="190.3" y="97.7">1</text>
<text x="192.6" y="100.5" transform="rotate(-90 192.6 100.5)">3</text>
<text x="192.6" y="96.1" transform="rotate(-90 192.6 96.1)">2</text>
<text x="231.2" y="97.7">1</text>
<text x="233.5" y="100.5" transform="rotate(-90 233.5 100.5)">3</text>
<text x="233.5" y="96.1" transform="rotate(-90 233.5 96.1)">2</text>
<text x="31.6" y="107.9">P10</text>
<text x="32.3" y="103.1">P7</text>
<text x="32.3" y="104.7">P8</text>
<text x="32.3" y="106.3">P9</text>
<text x="35.6" y="102.4">7</text>
<text x="35.6" y="104">8</text>
<text x="35.6" y="105.6">9</text>
<text x="35.6" y="107.1">10</text>
<text x="31.6" y="111">P12</text>
<text x="31.7" y="109.4">P11</text>
<text x="35.6" y="108.7">11</text>
<text x="35.6" y="110.3">12</text>
<text x="25.8" y="135.5">PAD1</text>
<text x="25.8" y="137.1">PAD2</text>
<text x="32.1" y="136.2">MP1</text>
<text x="32.1" y="137.8">MP2</text>
<text x="36.3" y="136.2">1</text>
<text x="36.3" y="137.8">2</text>
<text x="40" y="135.5">1</text>
<text x="40" y="137.1">2</text>
<text x="111.6" y="133.9">1</text>
<text x="113.8" y="136.7" transform="rotate(-90 113.8 136.7)">3</text>
<text x="113.8" y="132.3" transform="rotate(-90 113.8 132.3)">2</text>
<text x="150.9" y="133.9">1</text>
<text x="153.2" y="136.7" transform="rotate(-90 153.2 136.7)">3</text>
<text x="153.2" y="132.3" transform="rotate(-90 153.2 132.3)">2</text>
<text x="188.7" y="133.9">1</text>
<text x="191" y="136.7" transform="rotate(-90 191 136.7)">3</text>
<text x="191" y="132.3" transform="rotate(-90 191 132.3)">2</text>
<text x="229.6" y="133.9">1</text>
<text x="231.9" y="136.7" transform="rotate(-90 231.9 136.7)">3</text>
<text x="231.9" y="132.3" transform="rotate(-90 231.9 132.3)">2</text>
<text x="36.3" y="139.3">3</text>
<text x="36.3" y="140.9">4</text>
<text x="36.3" y="142.5">5</text>
<text x="40" y="138.6">3</text>
<text x="40" y="140.2">4</text>
<text x="40" y="141.8">5</text>
<text x="25.8" y="167">PAD1</text>
<text x="25.8" y="165.4">PAD2</text>
<text x="32.1" y="167.6">8</text>
<text x="32.1" y="166.1">9</text>
<text x="34.8" y="166.1">1</text>
<text x="34.8" y="167.7">2</text>
<text x="38.4" y="165.4">1</text>
<text x="38.4" y="167">2</text>
<text x="34.8" y="169.3">3</text>
<text x="34.8" y="170.8">4</text>
<text x="34.8" y="172.4">5</text>
<text x="34.8" y="174">6</text>
<text x="38.4" y="168.5">3</text>
<text x="38.4" y="170.1">4</text>
<text x="38.4" y="171.7">5</text>
<text x="38.4" y="173.3">6</text>
<text x="34.8" y="175.5">7</text>
<text x="38.4" y="174.8">7</text>
</g>
</svg>
